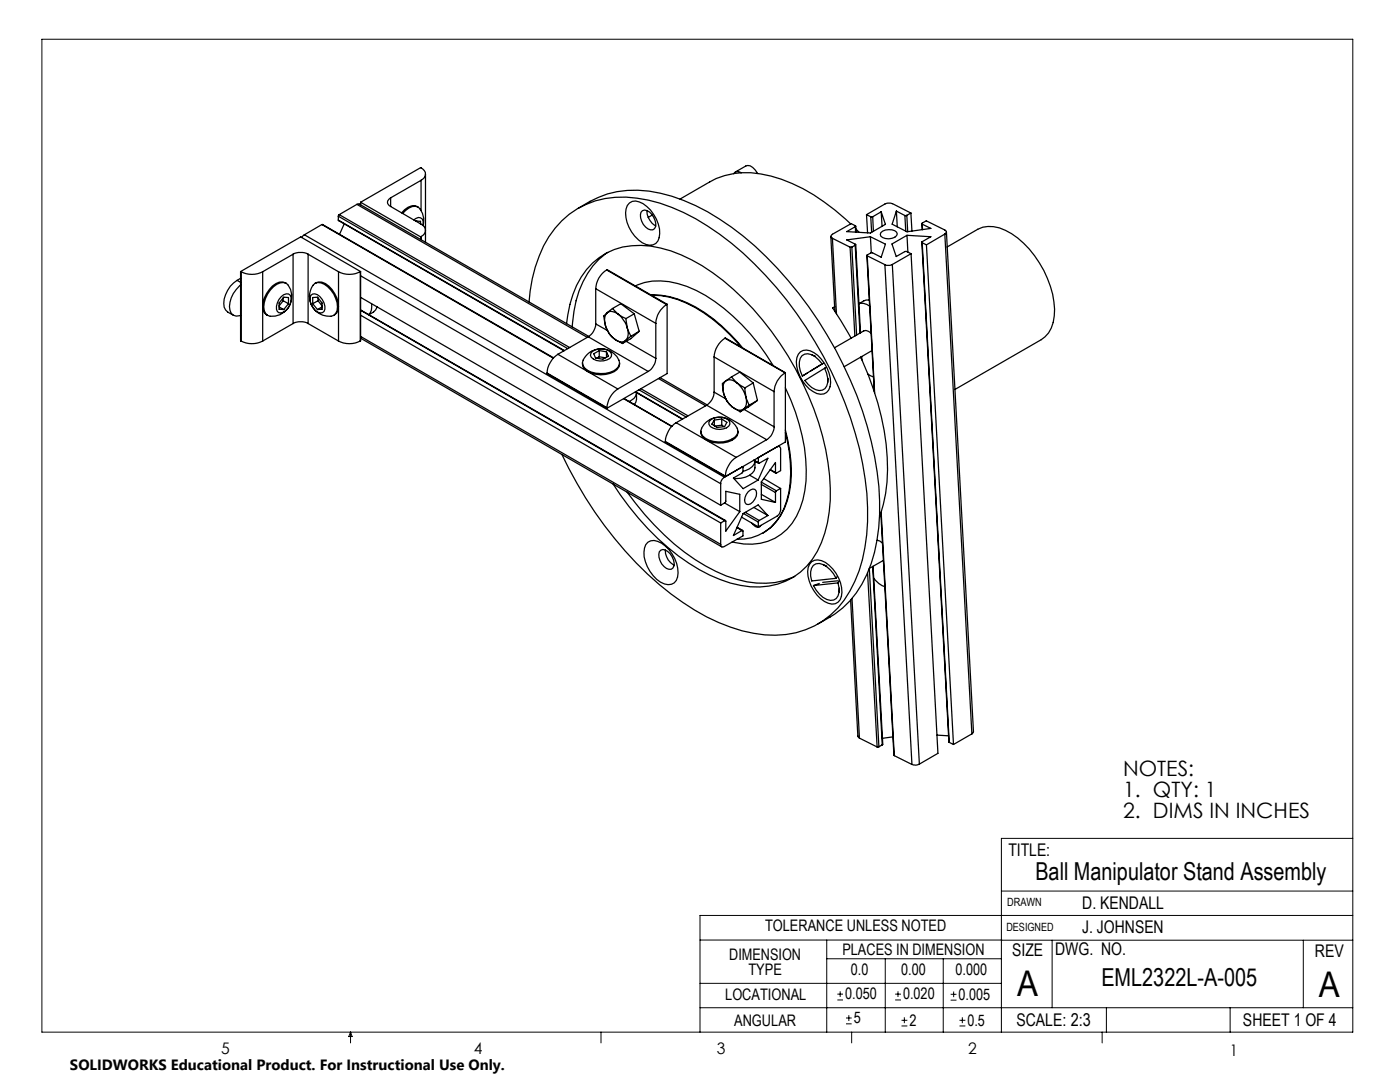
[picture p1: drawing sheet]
<svg xmlns="http://www.w3.org/2000/svg" width="279mm" height="216mm" viewBox="0 0 279 216" stroke-linecap="round" stroke-linejoin="round" font-family="sans-serif">
<g fill="none" stroke="#000" stroke-width=".2">
<path d="M8.4 7.8h261.6v198.2h-261.6zM199.8 177.8h70.2M270 167.3h-70.2v38.7M139.7 187.6h60.2M139.7 196.2h60.1M165 187.6v18.4M165 191.3h34.8M167.1 199.5h1.1M167.1 198.4h1.1M167.7 197.8v1.1M176.7 191.3v14.7M178.6 199.5h1.2"/>
<path d="M178.6 198.4h1.2M179.2 197.8v1.1M188.2 191.3v14.7M189.7 199.6h1.2M189.7 198.4h1.2M190.3 197.8v1.2M199.8 187.6h70.2M210 187.6v13.5M260.1 187.6v13.5M270 182.7h-130.3v23.3M70 206v2.1M70 206l.3 .8h-.7z"/>
<path d="M119.9 206v2.1M139.7 201.1h130.3M168.8 204.3h1.2M168.8 203.1h1.2M169.4 202.6v1.1M170 206v2.1M179.9 204.7h1.2M179.9 203.6h1.2M180.5 203v1.2M191.5 204.7h1.2M191.5 203.6h1.2M192.1 203v1.2"/>
<path d="M220 206v2.1M220.8 201.1v4.9M245.5 201.1v4.9"/>
</g>
<g fill="none" stroke="#000" stroke-width=".25">
<path d="M78 39.5a.91 .91 0 0 0-.7 .8 .91 .91 0 0 0 .7 .9M78 39.5v1.7M84 36a1.34 1.34 0 0 0 .9-1.3 1.34 1.34 0 0 0-.9-1.3l-12 7M84 36l-6 3.5M84 36v6M84.9 34.7v13.6M146.4 34.6l-1.8 .4-1.7 .6-7.2 4.1M146.8 34.3l2-1.2a1.52 1.52 0 0 1 1.9 .8l.5 .7M147.9 34.5l-1.5 .1M147.9 34.5a27.2 27.2 0 0 1 16.6 5.8l2.1 1.6 3.2 2.8M147.9 34.5a.97 .97 0 0 0-1.5 .1M47.3 56a5.7 5.7 0 0 0-2.6 5.3l.7 1 1.2 .6"/>
<path d="M47.3 56l.7 .3M48 56.9a5.6 5.6 0 0 0-2.1 5 1.44 1.44 0 0 0 2.1 1M48 55.5l-.7 .5M48 54.2h.1M48 54.2l12-6.9 12 6.9M48 54.2v13.8l.1 .1M48.1 54.2a4.6 4.6 0 0 0 4.3 0M48.1 54.2v13.9M52.4 54.2v13.9M54.6 57.2a2.39 2.39 0 0 1 2.5-.7 3.8 3.8 0 0 1 .6 4.6 3.8 3.8 0 0 1-4.3 1.8 2.28 2.28 0 0 1-.7-2.5 6.1 6.1 0 0 1 1.9-3.2zM56.1 59.2a1.21 1.21 0 0 1 1.8-.3 2.8 2.8 0 0 1-1.8 3.5h-.4a1.47 1.47 0 0 1-.3-2zM56.5 59.4v.6"/>
<path d="M57.1 56.5a2.17 2.17 0 0 0-2.7 .6 5.4 5.4 0 0 0-1.9 4.8l.3 .5 .6 .5M58.5 50.7a3.4 3.4 0 0 1 3 0M58.5 50.7l-6.1 3.5M58.5 50.7v13.9M60.7 46.8l-.5 .6M60.7 46.8l83.9 48.4M61.5 50.7l6.1 3.5M61.5 50.7v13.9M62.1 58.9a1.21 1.21 0 0 1 1.8 .3 2.8 2.8 0 0 1 .8 3 1.25 1.25 0 0 1-1.9-.3 2.88 2.88 0 0 1-.7-3zM62.5 56.9a1.62 1.62 0 0 1 2.2-.2 5.4 5.4 0 0 1 2.6 5.3 1.54 1.54 0 0 1-2.1 1.1 3.9 3.9 0 0 1-2.7-6.2zM62.9 56.5a2.12 2.12 0 0 1 2.7 .6 5.4 5.4 0 0 1 1.9 4.8l-.3 .5-.6 .5M63.5 59.4v.6"/>
<path d="M64.2 44.8l46.3 26.6M64.2 44.8l-3.5 2M64.2 44.8l46.2 26.7M67.5 43.9l45 26.1M67.5 43.1v.8M67.5 43.1l45.8 26.5M67.5 43.9l45.1 26.1M67.6 54.2a4.7 4.7 0 0 0 4.3 0M67.6 54.2v13.9M67.7 42.8l-.2 .3M67.7 42.8l46 26.6M68.7 44.7l-.9 2"/>
<path d="M71.2 40.8l.4-.1 45.9 26.4M71.2 40.8l-3.5 2M71.2 40.8l46 26.5M71.9 54.2v13.9M72 54.2h-.1M72 40.4v.5M72 54.2l-.1 13.9M72 40.4l12 6.9M72 59.3l71.8 41.5M72 55l71.8 41.5M78 41.2l6 3.5a1.31 1.31 0 0 1 .9 1.3 1.31 1.31 0 0 1-.9 1.2M80.4 42.6a2.97 2.97 0 0 1 3-1.3 3.6 3.6 0 0 1 1 3.7 1.16 1.16 0 0 0-.9-1.6l-.9 .5"/>
<path d="M83 44.1h.1M83 44.1l.9 .1v.5M83.4 41.3a1.74 1.74 0 0 0-2 .1l-1.2 1.1M84 47.3v.5M84 47.2v.1M84 47.2v.6M115.4 41.6a19.6 19.6 0 0 1 16.4-3 43.4 43.4 0 0 1 18.9 10.5 78.2 78.2 0 0 1 24.3 45.1 37.6 37.6 0 0 1-2 20.4 18.9 18.9 0 0 1-9.7 9.9M118.9 57.6l12 6.9M118.9 57.6v7M121.1 53.9a4.6 4.6 0 0 0-2.2 3.7M121.1 53.9l12 6.8M121.1 53.9l11.9 6.9"/>
<path d="M121.3 50.4a16.7 16.7 0 0 0-6.8 11.7l-.3 3.1M125.6 40.5a2.25 2.25 0 0 1 2.7 .1 7.1 7.1 0 0 1 3.3 6.8 1.83 1.83 0 0 1-2.7 1.4 7 7 0 0 1-3.9-7.1l.2-.7zM126.8 57.1a11.5 11.5 0 0 1 8.5-.5 31.1 31.1 0 0 1 14.4 10l1.6 2 3 4.4M128.2 42.1a1.8 1.8 0 0 1 2.3 1.3 1.79 1.79 0 0 1-.2 2.5 2.71 2.71 0 0 1-2.5-3l.1-.5zM129.1 42a3.3 3.3 0 0 0 1.7 3M129.9 58.9a18.9 18.9 0 0 1 12.5 4.7 40.1 40.1 0 0 1 5.8 5.9M130 58.9a19.1 19.1 0 0 1 12.2 4.8 37.1 37.1 0 0 1 5.7 5.6M130.2 42.9l-.8 .5M165.8 47.2l.8 14.9M166.1 47.6l3.6 1.7M166.1 47.6l.8 15M169.7 49.3h.3"/>
<path d="M169.7 49.3l.9 17.8M170 49.3l1 17.6M170.7 48.9l-.7 .4M170.7 48.9l.9 17.6M170.7 45.2v-.2l-.8-.4-3.8 2.1a.42 .42 0 0 0-.3 .4 .42 .42 0 0 0 .3 .5M170.7 45.2v1.1M170.8 48.8l.9 17.6M170.8 45.1l.1 1.3M170.8 45.7l.7 .7M172.9 42.8l.9 .5M172.9 42.8l.2 3.7M173 51l1.5 27.1"/>
<path d="M173.1 51l3.5 1.8M173.1 51l1.5 27.4M173.5 59.9a2.42 2.42 0 0 0-2.1 .7 2.28 2.28 0 0 1 2.2 .5M173.7 47.2l3 1.5-.8 2.6-1.8-.9-1.1 .5 .1 .1M173.7 47.2l-4.7 .7 1.7 .9v.1M173.7 47.2l.2 3.2M173.8 43.3h.4M173.8 43.3l.2 3.1M174.2 43.3l.1 2.9M175.8 46.4a2.53 2.53 0 0 1 3.1-.1l.2 .4a2.14 2.14 0 0 1-3.3 .4l-.1-.3zM175.9 42.3l.8 2.5-3 1.7-4.7-.3 1.7-1M175.9 42.3l-1.7 1"/>
<path d="M175.9 42.3l.1 2.9M176.6 52.8l5.4 99.7M178.1 52.8a1.81 1.81 0 0 1-1.5 0M178.1 52.8l5.4 99.7M178.9 42.1l1.7 .9M178.9 42.1l-.9 2.6 3 1.5 4.8-.6-1.8-.9M178.9 42.1l.2 3.2M180.6 43l.2 3.1M181 43h-.4M181 43l.2 3.2M181 47l-3 1.7 .9 2.5 1.8-1h.2l.9 .4M181 47l4.8 .2-1.8 1v.2"/>
<path d="M181 47l.2 3.3M181.8 42.5l-3.7-1.9-.9-.1-.6 .2-3.7 2.1M181.8 42.5l-.8 .5M181.8 42.5l.2 3.6M181.8 50.6l-3.7 2.2M181.8 50.6l5.4 99.7-3.7 2.2M184 48.3l5.4 99.8M184 44.6v1.2M184 44.7v-.2l.9-.4 3.7 1.8a.42 .42 0 0 1 .3 .4 .42 .42 0 0 1-.3 .4M184 48.4l.9 .5M184 48.4l5.4 99.7M184 44.7l.1 1.1"/>
<path d="M184.9 48.9l5.4 99.7M188.6 46.7l-3.7 2.2M188.6 46.7l5.4 99.7M188.9 46.3l5.4 99.7-.3 .4M189 49.3l6.1-3.5a5.9 5.9 0 0 1 5.6 .2 18.8 18.8 0 0 1 8.9 11.1 11.9 11.9 0 0 1 .2 8.4l-.5 .9-1.5 1.4-17.2 9.9M48.1 68.1a4.6 4.6 0 0 0 4.3 0M55.7 61.2l.9 .6M56.5 60l-.8 1M56.5 60l1.1 .6M57.6 60.6v-1.2l-1-.1-.9 1.2v1.2l.9 .1M57.6 60.6l-1 1.2M58.5 64.6a3.4 3.4 0 0 1 3 0"/>
<path d="M58.5 64.6l-6.1 3.5M61.5 64.6l6.1 3.5M62.4 60.6v-1.2l1-.1 .9 1.2v1.2l-.9 .1M62.4 60.6l1 1.2M63.5 60l.8 1M63.5 60l-1.1 .6M64.3 61.2l-.9 .6M67.6 68.1a4.7 4.7 0 0 0 4.3 0M72 61.8l72.8 42.1M72 67.5l72 41.6M72 62.9l71.8 41.5M72 61.9l72.6 42"/>
<path d="M72 67.1l71.8 41.5M74.2 60.6a2.19 2.19 0 0 1-.6 2.2M75.2 61.2a2.23 2.23 0 0 1-1.6 1.6M105.6 60.3a26.8 26.8 0 0 1 5.2-14.8 17.1 17.1 0 0 1 16.3-6 36.2 36.2 0 0 1 16.5 7.2 76.2 76.2 0 0 1 25 33.6 59.7 59.7 0 0 1 4.4 26.4 25.6 25.6 0 0 1-5.8 14.6 17.6 17.6 0 0 1-16.8 5.1 38.2 38.2 0 0 1-16.5-7.9 76.4 76.4 0 0 1-21.8-27.8M109.2 74.4l11.9 7M109.2 74.4l11.9 7.1M111.3 70.7a4.9 4.9 0 0 0-2.1 3.7M111.3 70.7l12 6.9M113.1 64.6a19.6 19.6 0 0 1 5.2-12.1 14.1 14.1 0 0 1 13.5-3 35.8 35.8 0 0 1 16.5 10.1 61 61 0 0 1 16.9 32.7 28.5 28.5 0 0 1-2.1 17.7 13.6 13.6 0 0 1-15.3 6.8 34.6 34.6 0 0 1-16.5-9.3 58.3 58.3 0 0 1-9-10.9M116.2 72.4a1.69 1.69 0 0 0 1.1 1.7 5.6 5.6 0 0 0 5.8-.3 1.61 1.61 0 0 0 .5-1.4M117.1 70.8a3.8 3.8 0 0 1 6.5 1.7 2.36 2.36 0 0 1-1.9 1.8 5.4 5.4 0 0 1-5-.9 1.84 1.84 0 0 1 .4-2.6zM117.4 67.2l12 6.9"/>
<path d="M117.4 67.2l-6.1 3.5M118.3 70.1a2.96 2.96 0 0 1 3.6 .2l.2 .4a1.48 1.48 0 0 1-1.7 1.3 2.32 2.32 0 0 1-2.6-1.1l.1-.4zM118.9 64.6a3.3 3.3 0 0 1-1.5 2.6M118.9 64.6l2.3 1.4M119.6 70l1.4 .2M119.6 70l-1.1 .6 .4 .8 1.4 .3 1.1-.6-.4-.9M119.6 71.2l-.5 .3M119.6 71.2l1.2 .2M119.6 70v1.2M120.8 64.9a5.1 5.1 0 0 0 1.9 2.8M120.8 64.9a4.5 4.5 0 0 0 1.9 2.8M121 70.2v1.1"/>
<path d="M121.2 62.4a1.8 1.8 0 0 1 2.2 .3M121.2 62.4a2.44 2.44 0 0 0-.4 2.5M121.2 62.4l-.7 .6 .3 1.9M122.2 61.6l1.2 1.1M122.2 61.6l-1 .8M122.2 61.6l1.7-1 2.7 2M122.7 67.7a1.68 1.68 0 0 0 2.1 .2M122.7 67.7l1.5 .8M123.3 77.6a4.9 4.9 0 0 0-2.2 3.8M123.4 62.7l1.5 .9M123.4 62.7a6 6 0 0 1 1.8 2.8M124.5 79.6l9.6 5.5"/>
<path d="M124.5 79.5l9.6 5.6M124.8 67.9l-.6 .6M124.9 63.6l.3 1.9M125 68.1l5.9 3.4M125.2 65.5a2.4 2.4 0 0 1-.4 2.4M125.2 65.5l.7 1.6M125.9 67.1l-1.1 .8M126.6 62.6l-1.7 1M126.6 62.6l1 3.5M126.8 78.2l9.4 5.4M126.9 78.2l9.3 5.4M127.5 77.8l9.4 5.4"/>
<path d="M127.6 66.1l-1.7 1M127.6 66.1l-1.7 1.5-1.7 .9M127.9 77.6l9.4 5.4M129.4 74.1l-6.1 3.5M130.9 71.5a3.4 3.4 0 0 1-1.5 2.6M130.9 64.5v7M131.4 75.5l9.4 5.5M131.7 75.4l9.4 5.4M133 60.8a4.7 4.7 0 0 0-2.1 3.7M133.1 60.7v13.8l-12 7M133.1 60.7l-.1 .1M142.5 78.2a3.3 3.3 0 0 1-1.5 2.7"/>
<path d="M142.5 71.2v7M142.5 71.2l12 6.9M142.5 78.2l2.4 1.4M144.4 78.4a5.6 5.6 0 0 0 1.8 2.8M144.4 78.4a4.5 4.5 0 0 0 1.8 2.8M144.7 67.5a4.9 4.9 0 0 0-2.2 3.7M144.7 67.5l12 6.9M144.9 76a1.97 1.97 0 0 1 2.2 .4M144.9 76a2.31 2.31 0 0 0-.5 2.4M144.9 76l-.7 .5 .2 1.9M146 75.2l1.1 1.2M146 75.2l-1.1 .8"/>
<path d="M146 75.2l1.6-.9 2.7 2.1M147.1 76.4l1.6 1M147.1 76.4a5.6 5.6 0 0 1 1.8 2.8M148.7 77.4l.2 1.8M148.9 79.2a2.17 2.17 0 0 1-.5 2.4M148.9 79.2l.6 1.7M150.3 76.4l-1.6 1M150.3 76.4l.9 3.5M151.2 79.9l-1.7 1M151.2 79.9l-1.8 1.3-1.7 1M154.5 78.1v7.1M156.7 74.4a4.8 4.8 0 0 0-2.2 3.7"/>
<path d="M156.7 77.4a39.5 39.5 0 0 1 4.2 18.5 15.3 15.3 0 0 1-3.8 9.7 11.1 11.1 0 0 1-11 2.5M156.7 74.4v13.8l-11.9 6.9M156.7 74.4h.1M159.7 70.2a2.34 2.34 0 0 1 2.8 .2 7.2 7.2 0 0 1 3.2 6.8 2.01 2.01 0 0 1-3.4 .9 7.2 7.2 0 0 1-3.3-6.7l.3-.7zM160.6 75.9l4-2.4a3.9 3.9 0 0 1 0 4 2.04 2.04 0 0 1-2.6-.2zM161.2 74.4l-1.1 .6M162 70.8l.7 .3M164.1 72.6a3.8 3.8 0 0 0-3.5-1.9 2.09 2.09 0 0 0-1.1 2.4l.6 1.9M164.1 72.6l-4 2.4M164.3 72.5l-2.6 1.5M164.3 72.5l-.2 .1M164.8 73.3l-.2 .2"/>
<path d="M165.3 75.5l-.1 .8M166.6 61.2l-.4 .2 3.7 6.1M171.8 71.3a52.2 52.2 0 0 1 5.2 24.9 26.8 26.8 0 0 1-1.5 6.9M171.9 71.2v.4M172 71.2v.6M172.3 66a1.21 1.21 0 0 1 1.5 .5M172.4 66l-5.9 3.4M173.2 74.6l1.1 .6M174 70l-5.5 3.2M121.1 81.4v.1M125.2 98.2a49.7 49.7 0 0 0 17.7 15.8 19.5 19.5 0 0 0 13.5 1.9l2.2-.9M125.6 80.1a2.09 2.09 0 0 0 1.4-1.7v1.3l-.4 1"/>
<path d="M132.8 88.1l12 6.9M132.8 88.1l12 7M134.9 84.3a4.9 4.9 0 0 0-2.1 3.8M134.9 84.3l12 7M139.9 86a1.64 1.64 0 0 0 .9 1.7 5.1 5.1 0 0 0 6.3-.7l.2-1M140.5 84.7a4 4 0 0 1 6.7 .9 1.62 1.62 0 0 1-1.1 2 5.4 5.4 0 0 1-5.8-.6 1.83 1.83 0 0 1 .2-2.3zM141 80.9l12 6.8M141 80.9l-6.1 3.4M141.7 83.9a3.1 3.1 0 0 1 3.7-.1l.2 .4a1.21 1.21 0 0 1-1.2 1.4 2.65 2.65 0 0 1-2.9-.9v-.4zM142.6 83.8v1.1M143.8 96.5v4.3M144 83.6l1.1 .7-.5 .8-1.5 .2-1-.7 .5-.8"/>
<path d="M144 83.6l-1.4 .2M144 84.8l.5 .3M144 84.8l-1.4 .2M144 83.6v1.2M144.6 95.2a1.64 1.64 0 0 0-.8 1.3M144.6 95.2l3.6-2v1l-1.8 1.2 1.9 2.1 3-1.7M144.8 95v.1M146.2 81.2a1.78 1.78 0 0 0 2.2 .4M146.2 81.2l1.5 1M146.9 91.3a4.9 4.9 0 0 0-2.1 3.7M148.2 93.1v.1M148.3 94.1a2.92 2.92 0 0 0 2.4-2.1 2.46 2.46 0 0 1-1.9 3.2l-.9 .2-1.4 .1"/>
<path d="M148.4 81.6l-.7 .6M148.5 81.7l6 3.5M149.3 98.1l.9-.5h.4a1.51 1.51 0 0 1 0 2 1.45 1.45 0 0 1-1.7 1 1.51 1.51 0 0 1 0-2zM149.5 80.9l-1.1 .7M149.6 94.8l1.7 1M150.4 91.9l1 .5M150.5 91.8l.8 .5M151.2 91.4l.1 .1M151.3 92.3l.2 .1 1.7-1-1.9 4.4M151.3 91.5l.2-.3 3.5-2a.44 .44 0 0 1 .6-.1 .44 .44 0 0 1 .2 .5v4.3l-.9 .5-.1-.1M151.3 91.5v.8M151.9 98.6l2.9 1.7"/>
<path d="M151.9 96.7l2.9 1.6M151.9 96.2l3 1.7M152.4 95.5l3.4 2M153 87.7l-6.1 3.6M153.7 93.8l1.1 .6M153.7 93.7l1.1 .6M154.5 85.2a3.2 3.2 0 0 1-1.5 2.5M154.8 94.3v-2l-2.9 3.9v3.4l2.9 .7M154.8 98.3v2M154.9 97.9l-.1 .4M155.4 89l.2 .1M155.8 97.5v4.2a1.64 1.64 0 0 1-.8 1.3l-3.7 2.1"/>
<path d="M155.8 97.5l-.9 .4M156.7 86.3a26.6 26.6 0 0 1 .3 13.7 9.8 9.8 0 0 1-9.9 7.6M156.7 85.8a26.5 26.5 0 0 1 .4 14.1 10.8 10.8 0 0 1-4.8 6.5M129.3 108.2a2.34 2.34 0 0 1 2.7 .2 7.1 7.1 0 0 1 3.2 6.7 1.83 1.83 0 0 1-2.6 1.4 7 7 0 0 1-4-7.1l.3-.7zM131.9 109.8a1.8 1.8 0 0 1 2.2 1.3 1.79 1.79 0 0 1-.2 2.5 2.71 2.71 0 0 1-2.4-3l.1-.5zM132.8 109.7a3.3 3.3 0 0 0 1.7 3M143.8 100.8l1-.6 .1-2.2 2.7 .6v3.5M143.8 104.4v4.2M144.6 100.4l3 1.7M144.6 103.9l-.8 .5M147.1 105.3l1 .6M147.1 105.2l1.1 .6"/>
<path d="M147.6 102.1l-2.7 3.9v-2l-.3-.1M148 103.2l3.3 1.9M148.1 105.9h.2v1l-3.7 2.1a.44 .44 0 0 1-.6 .1 .44 .44 0 0 1-.2-.5M148.3 102.4l3 1.8M148.7 102.2l2.8 1.7M150 104.4a1.46 1.46 0 0 0 1.6 .8l.3-.4M150.4 101.2l2.8 1.7M151.3 104.2v.9M151.5 103.9l-.2 .3M153.2 102.9l-1.9-2.1-3 1.7-1.9 4.4 1.7-1M153.2 102.9l-1.7 1M162 112.1a2.66 2.66 0 0 1 3.5 .7 7.1 7.1 0 0 1 2.4 6.2 1.84 1.84 0 0 1-2.6 1.4 7.1 7.1 0 0 1-4-7.2l.3-.6z"/>
<path d="M162.3 112.8a2 2 0 0 1 2.7 .3l.7 .6 1.2 1.7-4.9 .5a3.2 3.2 0 0 1 .3-3.1zM163.5 116.4l-1.2 .4M164.3 112.6l.7 .4M167 115.1l-.1 .3M167.3 116.3a3.1 3.1 0 0 1-.4 3.1 2.04 2.04 0 0 1-2.6-.2l-1.4-1.4-.6-1M167.3 115.9l-3.1 .3M167.3 116.3l-5 .5M167.4 116l-.1 .3M167.5 117.4v.7M169.8 119.8l1.4 27.1 .3 .4M170 119.5l1.5 27.8M173.1 114.3l1.9 34.7"/>
<path d="M173.5 113.5l1.9 35.5M174.2 113.1l1.9 35.5M174.2 113l2 35.5-.1 .1M174.4 115.4a4.2 4.2 0 0 0 2.2 1.7M175 107.8l.6 .1 .5 .4M175.6 102.8l.2 .1M175.8 102.4l2.7 48.4M175.9 102.2l2.6 48.6M176.3 111.8l-2.8 1.6M171.5 147.3l3.5 1.7M175.4 149h-.4M176.1 148.6l-.7 .4"/>
<path d="M178.2 147l-2.1 .3M178.5 150.8l3.5 1.7M183.5 152.5a1.65 1.65 0 0 1-1.5 0M187 146.7l2.3 .1M189.4 148.1l.9 .5M194 146.4l-3.7 2.2"/>
</g>
<g font-size="7.1">
<text x="203" y="198.7">A</text>
<text x="263.2" y="198.9">A</text>
</g>
<g font-size="4.9">
<text x="206.6" y="175.7">Ball Manipulator Stand Assembly</text>
<text x="219.8" y="196.7">EML2322L-A-005</text>
</g>
<g font-size="4.2">
<text x="224.2" y="154.8">NOTES:</text>
<text x="224.2" y="158.9">1. QTY: 1</text>
<text x="224.2" y="163.1">2. DIMS IN INCHES</text>
</g>
<g font-size="3.5">
<text x="201.2" y="170.7">TITLE:</text>
<text x="216" y="181.4">D. KENDALL</text>
<text x="202" y="190.7">SIZE</text>
<text x="210.6" y="190.6">DWG. NO.</text>
<text x="216" y="186.2">J. JOHNSEN</text>
<text x="262.4" y="190.9">REV</text>
<text x="202.9" y="204.6">SCALE: 2:3</text>
<text x="248.1" y="204.6">SHEET 1 OF 4</text>
</g>
<g font-size="3.2">
<text x="152.7" y="185.7">TOLERANCE UNLESS NOTED</text>
<text x="145.5" y="191.5">DIMENSION</text>
<text x="168.1" y="190.5">PLACES IN DIMENSION</text>
<text x="149.4" y="194.6">TYPE</text>
<text x="169.8" y="194.6">0.0</text>
<text x="179.8" y="194.6">0.00</text>
<text x="190.7" y="194.6">0.000</text>
<text x="144.7" y="199.6">LOCATIONAL</text>
<text x="168.7" y="199.4">0.050</text>
<text x="180.2" y="199.4">0.020</text>
<text x="191.3" y="199.5">0.005</text>
<text x="146.5" y="204.6">ANGULAR</text>
<text x="170.4" y="204.2">5</text>
<text x="181.5" y="204.6">2</text>
<text x="193.1" y="204.6">0.5</text>
<text x="44.2" y="210.4">5</text>
<text x="94.6" y="210.3">4</text>
<text x="143.1" y="210.4">3</text>
<text x="193.2" y="210.3">2</text>
<text x="245.4" y="210.6">1</text>
</g>
<text font-size="3" x="14" y="213.5">SOLIDWORKS Educational Product. For Instructional Use Only.</text>
<g font-size="2.3">
<text x="200.8" y="185.7">DESIGNED</text>
<text x="201" y="180.9">DRAWN</text>
</g>
</svg>
